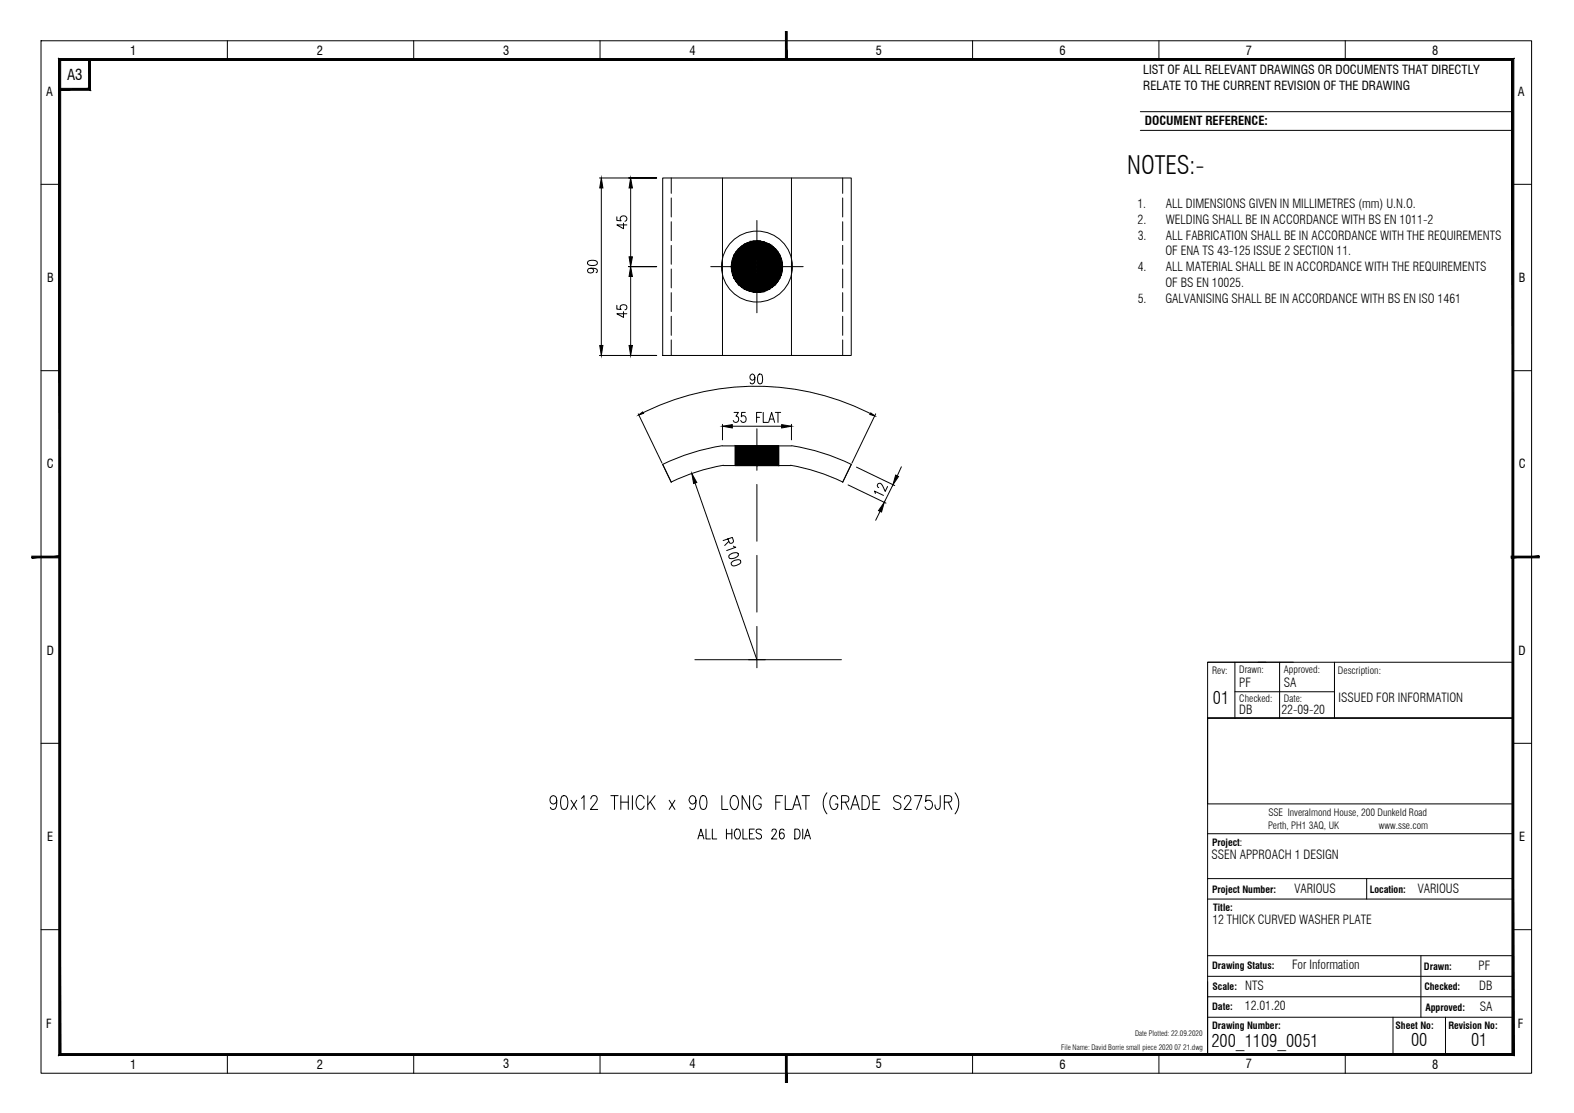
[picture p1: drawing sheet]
<svg xmlns="http://www.w3.org/2000/svg" width="420mm" height="297mm" viewBox="0 0 420 297" stroke-linecap="round" stroke-linejoin="round" font-family="sans-serif">
<!-- layer: Border -->
<g fill="none" stroke="#000" stroke-width=".27">
<path d="M304.4 29.8h99.4M304.4 34.8h99.4M322.4 176.7h81.4M345.2 176.7h-22.8v14.9h81.4h-81.4v89.8h81.4M356.2 176.7v14.9M403.8 213.5v18.1M322.4 222.5h81.4M322.4 234.5h81.4M322.4 239.9h81.4M364.8 234.5v5.4M322.4 255.1h81.4M379.3 255.1v16.4"/>
<path d="M322.4 260.6h81.4M322.4 266h81.4M322.4 271.5h81.4M371.8 271.5v9.9M385.9 271.5v9.9"/>
</g>
<!-- layer: Border Grid -->
<g fill="none" stroke="#000" stroke-width=".27">
<path d="M11 10.9h397.8v275.5h-397.8zM60.7 10.9v5M110.4 10.9v5M160.2 10.9v5M259.6 10.9v5M309.4 10.9v5M359.1 10.9v5M11 49.2h4.9M403.8 49.2h5M11 98.9h4.9M403.8 98.9h5M11 198.4h4.9"/>
<path d="M403.8 198.4h5M11 248.1h4.9M403.8 248.1h5M60.7 281.4v5M110.4 281.4v5M160.2 281.4v5M259.6 281.4v5M309.4 281.4v5M359.1 281.4v5"/>
</g>
<!-- layer: Border -->
<g fill="#000" stroke="#000" stroke-width=".27">
<path d="M15.7 15.6l.5 .5 387.9-.5zM16.2 16.1l387.9-.5-.5 .5zM404.1 15.6l-.5 .5 .5 265.6zM403.6 16.1l.5 265.6-.5-.5zM15.7 281.7h388.4l-.5-.5zM16.2 281.2h387.4l-387.9 .5zM15.7 15.6v266.1l.5-.5zM15.7 15.6l.5 .5v265.1z"/>
<path d="M15.9 23.6v.5l7.8-.5zM15.9 24.1l7.8-.5 .5 .5zM23.7 15.9v7.7l.5 .5zM23.7 15.9h.5v8.2z"/>
</g>
<!-- layer: 0 -->
<g fill="#000" stroke="#000" stroke-width=".27">
<path d="M209.7 8.4v7.5h.4zM209.7 8.4h.4v7.5z"/>
<path d="M8.5 148.9h7.4v-.5zM8.5 148.4h7.4l-7.4 .5z"/>
<path d="M403.4 148.9h7.5v-.5zM403.4 148.4h7.5l-7.5 .5z"/>
<path d="M209.7 281.4v7.5h.4zM209.7 281.4h.4v7.5z"/>
</g>
<path d="M329.6 176.7v14.9M335.9 176.7h2M341.6 176.7v14.9M403.8 176.7v14.9M322.4 191.6h81.4v22.9h-81.4zM329.6 184.6h26.6" fill="none" stroke="#000" stroke-width=".27"/>
<!-- layer: PDF12_TEXT -->
<g fill="none" stroke="#000" stroke-width=".27">
<path d="M148.6 213.6a.91 .91 0 0 1-.4 .8 .91 .91 0 0 1-1 0 1.07 1.07 0 0 1-.4-1.4 1.07 1.07 0 0 1 1.4-.5 3.1 3.1 0 0 1 0 3.4l-.7 .1-.4-.1-.2-.4M150 212.5l.7-.2a1.76 1.76 0 0 1 .9 2.1l-.1 .9-.4 .6-.4 .1-.7-.1a3.8 3.8 0 0 1 0-3.4zM152.4 213.6l1.6 2.4M154 213.6l-1.6 2.4M155.2 213.1l.7-.8v3.7M157.7 213.2l.3-.7 .9-.2a1.14 1.14 0 0 1 .1 1.9l-1.4 1.8h1.9M163.1 212.3h1.9M164 212.3v3.7M165.7 212.3v3.7M165.7 214.1h2M167.7 212.3v3.7M168.8 212.3v3.7"/>
<path d="M172 213.2a1.01 1.01 0 0 0-1.1-.9 1.01 1.01 0 0 0-1 .9 2.05 2.05 0 0 0 1.1 2.8 1.2 1.2 0 0 0 1-.9M172.9 212.3v3.7M173.6 214l1.3 2M174.9 212.3l-2 2.5M178.6 213.6l1.6 2.4M180.2 213.6l-1.6 2.4M185.8 213.6a.97 .97 0 0 1-1 1 1.08 1.08 0 0 1-.8-1.4 1.08 1.08 0 0 1 1.4-.7 3.1 3.1 0 0 1 0 3.4l-.8 .1-.3-.1-.2-.4M187.2 212.5l.7-.2a1.81 1.81 0 0 1 .8 2.1l-.4 1.5-.7 .1a1.9 1.9 0 0 1-.8-2zM192.7 212.3v3.7h1.6M195.4 212.6a.91 .91 0 0 1 1-.2 .91 .91 0 0 1 .6 .8 2.34 2.34 0 0 1-.7 2.8 1.53 1.53 0 0 1-1.4-2zM200.1 212.3v3.7l-2-3.7v3.7M203.2 213.2a1 1 0 0 0-1-.9 1 1 0 0 0-1 .9 2.29 2.29 0 0 0 .7 2.8 1.13 1.13 0 0 0 1.3-1.4h-.7"/>
<path d="M207.1 214.1h1.1M208.9 212.3h-1.8v3.7M209.6 212.3v3.7h1.7M211.6 216l1.1-3.7 1.1 3.7M212 214.8h1.4M214.1 212.3h2M215.1 212.3v3.7M220.7 211.6a4.5 4.5 0 0 0 0 5.6M223.6 213.2a.98 .98 0 0 0-1.5-.7 2.43 2.43 0 0 0 .3 3.5 1.11 1.11 0 0 0 1.2-1.4h-.6M224.6 214.1h1.3a.88 .88 0 0 0 .7-.9 .88 .88 0 0 0-.7-.9h-1.3v3.7M225.6 214.1l1 1.9M227.1 216l1.2-3.7 1.1 3.7"/>
<path d="M227.6 214.8h1.4M230.1 212.3h1a2.16 2.16 0 0 1 .7 3.2l-.3 .4-.4 .1h-1zM233 214.1h1.2M234.9 212.3h-1.9v3.7h1.9M240.5 212.9a1.15 1.15 0 0 0-2 0l.3 .8 1.1 .5a.93 .93 0 0 1 .6 1 .93 .93 0 0 1-.7 .8l-1-.1-.3-.4M241.5 213.2l.2-.7 .9-.2a1.11 1.11 0 0 1 .1 1.9l-1.4 1.8h2M244.1 212.3h2l-1.4 3.7M248.6 212.3h-1.4l-.1 1.7a1.14 1.14 0 0 1 1.6-.1 1.14 1.14 0 0 1 .1 1.6 .99 .99 0 0 1-1 .6 .99 .99 0 0 1-.9-.8M251 212.3v2.8l-.3 .8-.6 .1a1.1 1.1 0 0 1-.5-1.2M252.1 214.1h1.3a.88 .88 0 0 0 .7-.9 .88 .88 0 0 0-.7-.9h-1.3v3.7M253.1 214.1l1 1.9M254.9 211.6a4.5 4.5 0 0 1 0 5.6"/>
<path d="M186.3 223.9l.8-2.6 .8 2.6M186.6 223h1M188.5 221.3v2.6h1.1M190.1 221.3v2.6h1.2M193.9 221.3v2.6M193.9 222.5h1.5M195.4 221.3v2.6M196.5 221.4l.5-.1a1.69 1.69 0 0 1 0 2.6 1.29 1.29 0 0 1-.8-2zM198.3 221.3v2.6h1.2M200.1 222.5h.8M201.4 221.3h-1.3v2.6h1.3M203.3 221.6a.73 .73 0 0 0-.9-.3 .73 .73 0 0 0-.5 .8l.9 .5a.75 .75 0 0 1 .2 1.2 .75 .75 0 0 1-1.2-.3"/>
<path d="M206.1 221.9l.1-.5a.71 .71 0 0 1 1 .2 .71 .71 0 0 1-.2 1l-1.1 1.3h1.5M209.3 221.6a.65 .65 0 0 0-.9-.2l-.3 .3a1.82 1.82 0 0 0 .5 2.2 .78 .78 0 0 0 .8-.9 .78 .78 0 0 0-1-.6l-.3 .6M212.2 221.3a1.35 1.35 0 0 1 1.3 .7 1.35 1.35 0 0 1-.1 1.5l-.5 .4h-.7zM214.3 221.3v2.6M214.7 223.9l.8-2.6 .9 2.6M215 223h1.1"/>
</g>
<!-- layer: PDF12_EL-Steel -->
<path d="M176.9 47.5h50.3v47.4h-50.3zM192.8 119a56.4 56.4 0 0 0-15.9 4.9M192.9 119h18.4M211.3 119a55.7 55.7 0 0 1 15.9 5l-2.3 4.6a52.6 52.6 0 0 0-13.9-4.4M176.9 124l2.3 4.6a52.6 52.6 0 0 1 13.9-4.4M193.1 124.2h17.9" fill="none" stroke="#000" stroke-width=".27"/>
<!-- layer: PDF12_EL-Holes -->
<g fill="none" stroke="#000" stroke-width=".27">
<path d="M202 58.8v10.5M189.7 71.2h10.5M202 73v10.5M203.9 71.2h10.5M196.3 119h11.5v5.2h-11.5z"/>
<circle cx="202.1" cy="71.1" r="9.5"/>
<circle cx="202.1" cy="71.1" r="6.8"/>
</g>
<g fill="#000" stroke="#000" stroke-width=".27">
<path d="M200 77.7h2v.2zM201 64.4l1-.1zM202 77.7h2.2l-1.1 .2z"/>
<path d="M200 77.7l2 .2zM201 77.9l1 .1z"/>
<path d="M202 64.3l1.1 .1zM202 64.4l2.2 .3-1.1-.3zM202 64.4l2.2 .3h-2.2zM202 64.7l3.2 .4-1-.4zM202 64.7l3.2 .4h-3.2zM202 65.1l4.1 .6-.9-.6zM202 65.1l4.1 .6h-4.1zM202 65.7l4.9 .6-.8-.6zM202 65.7l4.9 .6h-4.9zM202 66.3l5.6 .8-.7-.8zM202 66.3l5.6 .8h-5.6zM202 67.1l6.1 .9-.5-.9zM202 67.1l6.1 .9h-6.1zM202 68l6.6 1.1-.5-1.1zM202 68l6.6 1.1h-6.6zM202 69.1l6.8 1-.2-1zM202 69.1l6.8 1h-6.8zM202 70.1l6.9 1.1-.1-1.1zM202 70.1l6.9 1.1h-6.9z"/>
<path d="M195.2 71.2l6.8 1v-1zM195.2 71.2l6.8 1h-6.7zM195.3 72.2l6.7 1.1v-1.1zM195.3 72.2l6.7 1.1h-6.4zM195.6 73.3l6.4 1v-1zM195.6 73.3l6.4 1h-6.1zM195.9 74.3l6.1 .9v-.9zM195.9 74.3l6.1 .9h-5.5zM196.5 75.2l5.5 .8v-.8zM196.5 75.2l5.5 .8h-4.8zM197.2 76l4.8 .7v-.7zM197.2 76l4.8 .7h-3.9zM198.1 76.7l3.9 .6v-.6zM198.1 76.7l3.9 .6h-3zM199 77.3l3 .4v-.4zM199 77.3l3 .4h-2z"/>
<path d="M201 64.4l1 .3v-.3zM200 64.7l1-.3 1 .3zM200 64.7l2 .4v-.4zM199 65.1l1-.4 2 .4zM199 65.1l3 .6v-.6zM198.1 65.7l.9-.6 3 .6zM198.1 65.7l3.9 .6v-.6zM197.2 66.3l.9-.6 3.9 .6zM197.2 66.3l4.8 .8v-.8zM197.2 66.3l4.8 .8h-5.5zM196.5 67.1l5.5 .9v-.9zM196.5 67.1l5.5 .9h-6.1zM195.9 68l6.1 1.1v-1.1zM195.9 68l6.1 1.1h-6.4zM195.6 69.1l6.4 1v-1zM195.6 69.1l6.4 1h-6.7zM195.3 70.1l6.7 1.1v-1.1zM195.3 70.1l6.7 1.1h-6.8z"/>
<path d="M202 77.7v.2h1.1zM202 77.9h1.1z"/>
<path d="M202 71.2l6.8 1 .1-1zM202 71.2l6.8 1h-6.8zM202 72.2l6.6 1.1 .2-1.1zM202 72.2l6.6 1.1h-6.6zM202 73.3l6.1 1 .5-1zM202 73.3l6.1 1h-6.1zM202 74.3l5.6 .9 .5-.9zM202 74.3l5.6 .9h-5.6zM202 75.2l4.9 .8 .7-.8zM202 75.2l4.9 .8h-4.9zM202 76l4.1 .7 .8-.7zM202 76l4.1 .7h-4.1zM202 76.7l3.2 .6 .9-.6zM202 76.7l3.2 .6h-3.2zM202 77.3l2.2 .4 1-.4zM202 77.3l2.2 .4h-2.2z"/>
<path d="M196.3 119l5.7 5.2v-5.2zM196.3 119l5.7 5.2h-5.7z"/>
<path d="M202 119l5.8 5.2v-5.2zM202 119l5.8 5.2h-5.8z"/>
</g>
<!-- layer: PDF12_EL-Centre-Line -->
<path d="M202 114.4v11.1M202 129.3v15.1M202 148.2v15.2M199.8 176.1h4.5M202 167.2v11" fill="none" stroke="#000" stroke-width=".27"/>
<!-- layer: PDF12_Dimensions -->
<g fill="none" stroke="#000" stroke-width=".27">
<path d="M160 47.5h15.3h-7.5M160.5 50.2v42M164.7 57.9v.9l1.1 .1a.81 .81 0 0 1 .1-1.1 .81 .81 0 0 1 1.1 0 .81 .81 0 0 1 .1 1.1l-.3 .2M166.4 59.6v1.4l-1.7-1h2.6M168.3 50.2v18.3M192.9 47.5v47.4M211.3 47.5v47.4M157 69.8l.9-.3a1.12 1.12 0 0 1 1.6 .8 1.72 1.72 0 0 1-2.7 0zM157.7 71.6a.66 .66 0 0 1 .7 .3 .66 .66 0 0 1 0 .7 .79 .79 0 0 1-1.1 .3 .79 .79 0 0 1-.3-1 1.95 1.95 0 0 1 2.5 .3l-.2 .5-.2 .1M167.8 71.2h7.5h-7.5M168.3 73.8v18.4M160 94.9h15.3h-7.5"/>
<path d="M164.7 81.5v1l1.1 .1a.75 .75 0 0 1-.2-1 .75 .75 0 0 1 1-.3 .69 .69 0 0 1 .7 .6 .69 .69 0 0 1-.5 .8M166.4 83.2v1.5l-1.7-1h2.6M202.5 99.9l.5-.1a1.27 1.27 0 0 1 .6 1.5l-.3 1-.5 .1a2.01 2.01 0 0 1-.3-2.5zM170.4 110.4l6.3 13.2M170.6 110.7a67.6 67.6 0 0 1 62.9 .3M192.9 113.2v4.2M195.5 113.7h13.1M195.9 110.1h1.2l-.6 1a.8 .8 0 0 1 .6 1.2 .8 .8 0 0 1-1.4-.1M199 110.1h-1l-.1 1.2a.84 .84 0 0 1 1.3 .4 .84 .84 0 0 1-.9 1l-.6-.5M201.5 100.7a.76 .76 0 0 1-.7 .8 .79 .79 0 0 1-.6-1 .79 .79 0 0 1 1-.6 1.88 1.88 0 0 1-.3 2.5l-.6-.1v-.2M202 111.4h.8M203.3 110.1h-1.3v2.6"/>
<path d="M203.7 110.1v2.6h1.3M205.2 112.7l.8-2.6 .8 2.6M205.5 111.8h1M207 110.1h1.4M207.7 110.1v2.6M211.3 113.2v4.2M233.8 110.4l-6.4 13.2M176.9 124l2.3 4.7M185.5 128.9l16.5 47.2M226.4 129.4l10.1 4.9M227.2 124l-2.3 4.7M228.6 124.7l10.2 4.9"/>
<path d="M233.7 131.7l-.3-.6 2.4 1.1M234.9 136.4l-1.1 2.5M236.9 129.8l-.6 1.3-.7-1.4a.89 .89 0 0 0-1.1-.7l-.3 .5 .4 .6M238.4 129.4l-2.4 4.7M240.6 124.6l-1.1 2.4M194.3 143.8l.5 1.1 .5 .1 .5-.4-.3-1.2-2.5 .9M194.5 144.5l-1.1 1.1M194.8 148a1.44 1.44 0 0 1 2.3 0 1.58 1.58 0 0 1-1.8 1.1h-.5l-.2-.3-.1-.5zM195.2 150.2a2.08 2.08 0 0 1 2.5-.6v.2a1.24 1.24 0 0 1-1.2 1.1l-1 .1zM195.8 145.8l.6 .3-2.4 .8M185.5 176.1h39.1"/>
</g>
<g fill="#000" stroke="#000" stroke-width=".27">
<path d="M160.5 47.5l.4 2.7h-.8zM168.3 47.5l.5 2.7h-.9zM167.9 68.5h.9l-.5 2.7zM168.3 71.2l.5 2.6h-.9zM160.1 92.2h.8l-.4 2.7zM167.9 92.2h.9l-.5 2.7zM170.5 110.7l1.1-.8 .2 .4zM192.9 113.7l2.6-.4v.9zM208.6 113.3l2.7 .4-2.7 .5zM232.4 110.2l1.1 .8-1.3-.4zM184.7 126.4l1.3 2.4-.8 .2zM236 134.1l-.7 2.6-.8-.4z"/>
<path d="M239.1 126.8l.7 .4-1.4 2.2z"/>
</g>
<!-- layer: PDF12_EL-Steel-Hidd -->
<g fill="none" stroke="#000" stroke-width=".27">
<path d="M179.2 47.5v4.1M179.2 52.8v5.1M179.2 59.2v5M224.9 47.5v4.1M224.9 52.8v5.1M224.9 59.2v5M179.2 65.5v5M179.2 71.8v5M179.2 78.1v5M224.9 65.5v5M224.9 71.8v5M224.9 78.1v5"/>
<path d="M179.2 84.4v5.1M179.2 90.7v4.2M224.9 84.4v5.1M224.9 90.7v4.2"/>
</g>
<text font-size="6.7" x="300.9" y="46.4">NOTES:-</text>
<g font-size="4.7">
<text x="323.8" y="187.9">01</text>
<text x="323.4" y="279.4">200_1109_0051</text>
<text x="376.7" y="279.2">00</text>
<text x="392.7" y="279.2">01</text>
</g>
<text font-size="4" x="17.9" y="21.3">A3</text>
<g font-size="3.3">
<text x="34.7" y="14.6">1</text>
<text x="84.6" y="14.6">2</text>
<text x="134.3" y="14.6">3</text>
<text x="184.1" y="14.6">4</text>
<text x="233.8" y="14.6">5</text>
<text x="282.9" y="14.6">6</text>
<text x="332.6" y="14.6">7</text>
<text x="382.3" y="14.6">8</text>
<text x="305.2" y="19.8">LIST OF ALL RELEVANT DRAWINGS OR DOCUMENTS THAT DIRECTLY</text>
<text x="305.2" y="24">RELATE TO THE CURRENT REVISION OF THE DRAWING</text>
<text x="12.3" y="25.6">A</text>
<text x="405.2" y="25.6">A</text>
<text x="305.6" y="33.5">DOCUMENT REFERENCE:</text>
<text x="303.6" y="55.6">1.</text>
<text x="303.6" y="59.8">2.</text>
<text x="311.2" y="55.6">ALL DIMENSIONS GIVEN IN MILLIMETRES (mm) U.N.O.</text>
<text x="311.2" y="59.8">WELDING SHALL BE IN ACCORDANCE WITH BS EN 1011-2</text>
<text x="303.7" y="64">3.</text>
<text x="311.2" y="64">ALL FABRICATION SHALL BE IN ACCORDANCE WITH THE REQUIREMENTS</text>
<text x="311.1" y="68.2">OF ENA TS 43-125 ISSUE 2 SECTION 11.</text>
<text x="12.6" y="75.3">B</text>
<text x="303.7" y="72.3">4.</text>
<text x="311.1" y="76.5">OF BS EN 10025.</text>
<text x="311.2" y="72.3">ALL MATERIAL SHALL BE IN ACCORDANCE WITH THE REQUIREMENTS</text>
<text x="405.4" y="75.3">B</text>
<text x="303.7" y="80.8">5.</text>
<text x="311.1" y="80.8">GALVANISING SHALL BE IN ACCORDANCE WITH BS EN ISO 1461</text>
<text x="12.5" y="125">C</text>
<text x="405.4" y="125">C</text>
<text x="12.5" y="174.8">D</text>
<text x="405.4" y="174.8">D</text>
<text x="330.8" y="183.5">PF</text>
<text x="342.7" y="183.4">SA</text>
<text x="330.8" y="190.6">DB</text>
<text x="342" y="190.6">22-09-20</text>
<text x="357.3" y="187.4">ISSUED FOR INFORMATION</text>
<text x="12.6" y="224.5">E</text>
<text x="405.5" y="224.5">E</text>
<text x="323.4" y="229.2">SSEN APPROACH 1 DESIGN</text>
<text x="345.6" y="238.3">VARIOUS</text>
<text x="378.4" y="238.3">VARIOUS</text>
<text x="323.6" y="246.7">12 THICK CURVED WASHER PLATE</text>
<text x="344.9" y="258.7">For Information</text>
<text x="394.7" y="258.8">PF</text>
<text x="332.3" y="269.7">12.01.20</text>
<text x="332.4" y="264.2">NTS</text>
<text x="394.8" y="264.3">DB</text>
<text x="395" y="269.7">SA</text>
<text x="12.3" y="274.2">F</text>
<text x="405.2" y="274.2">F</text>
<text x="34.7" y="285.2">1</text>
<text x="84.6" y="285.2">2</text>
<text x="134.3" y="285.2">3</text>
<text x="184.1" y="285.2">4</text>
<text x="233.8" y="285.2">5</text>
<text x="282.9" y="285.2">6</text>
<text x="332.6" y="285.2">7</text>
<text x="382.3" y="285.2">8</text>
</g>
<g font-size="2.7">
<text x="323.6" y="180">Rev:</text>
<text x="330.8" y="179.6">Drawn:</text>
<text x="342.7" y="179.6">Approved:</text>
<text x="357.2" y="180">Description:</text>
<text x="330.8" y="187.5">Checked:</text>
<text x="342.7" y="187.5">Date:</text>
<text x="338.5" y="221.1">Perth, PH1 3AQ, UK</text>
<text x="338.6" y="217.8">SSE Inveralmond House, 200 Dunkeld Road</text>
<text x="368.1" y="221.1">www.sse.com</text>
</g>
<g font-size="2.6">
<text x="323.5" y="225.8">Project:</text>
<text x="323.5" y="238.3">Project Number:</text>
<text x="365.6" y="238.3">Location:</text>
<text x="323.8" y="243.1">Title:</text>
<text x="323.5" y="258.7">Drawing Status:</text>
<text x="380.1" y="258.8">Drawn:</text>
<text x="323.5" y="269.6">Date:</text>
<text x="323.7" y="264.2">Scale:</text>
<text x="380.2" y="264.3">Checked:</text>
<text x="380.5" y="269.7">Approved:</text>
<text x="323.5" y="274.5">Drawing Number:</text>
<text x="372.5" y="274.5">Sheet No:</text>
<text x="386.6" y="274.5">Revision No:</text>
</g>
<g font-size="2">
<text x="283.2" y="280.1">File Name: David Borrie small piece 2020 07 21.dwg</text>
<text x="303" y="276.6">Date Plotted: 22.09.2020</text>
</g>
</svg>
